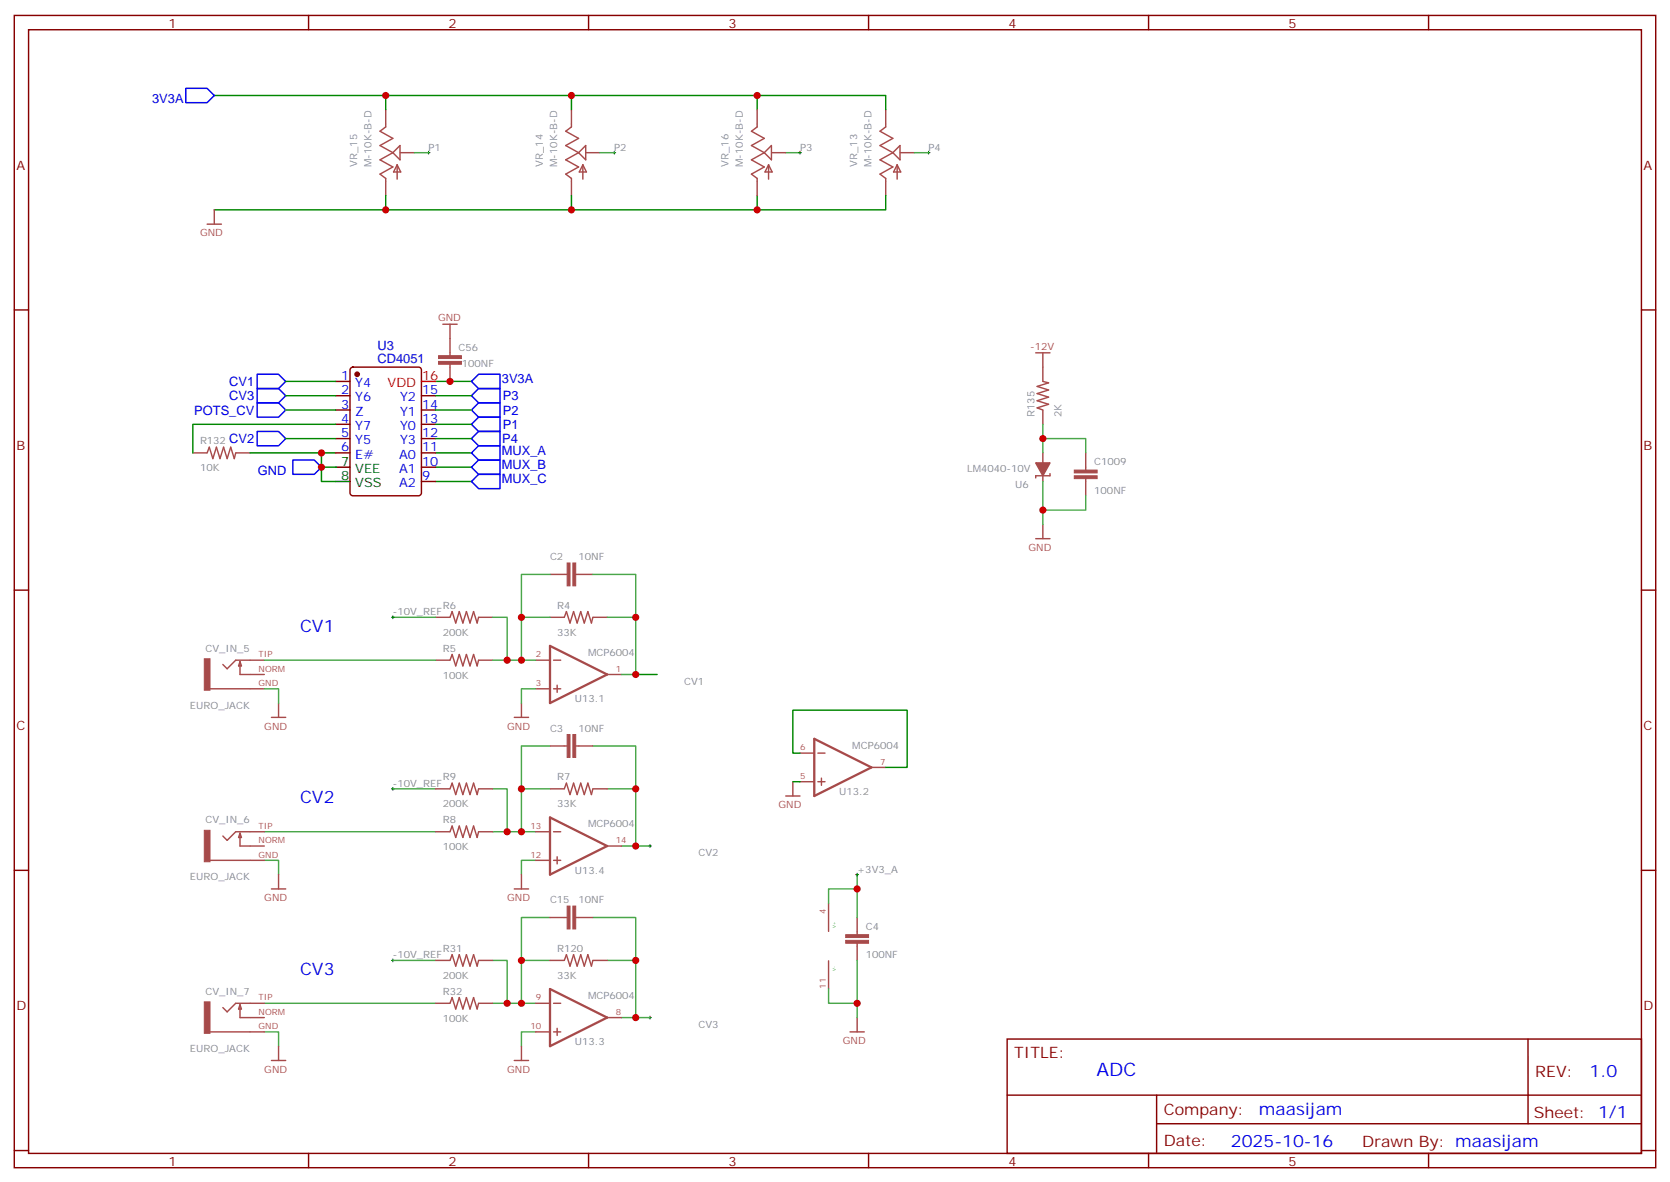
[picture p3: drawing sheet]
<svg xmlns="http://www.w3.org/2000/svg" width="412mm" height="292mm" viewBox="0 0 412 292" stroke-linecap="round" stroke-linejoin="round" font-family="sans-serif">
<g fill="none" stroke="#870000" stroke-width=".35">
<path d="M3.5 3.8h405.4v284.3h-405.4zM7.1 7.3h398.2v277.3h-398.2zM76.2 3.8v3.5M145.3 3.8v3.5M214.5 3.8v3.5M283.6 3.8v3.5M352.8 3.8v3.5M3.5 76.5h3.6M405.3 76.5h3.6M82.9 94.1h3.5M82.9 97.6h3.5M86.7 90.8l.4-.2h16.3a.71 .71 0 0 1 .7 .7v30.3a.76 .76 0 0 1-.7 .7h-16.3a.76 .76 0 0 1-.7-.7v-30.3z"/>
<path d="M104.1 97.6h3.5M82.9 101.2h3.5M82.9 104.7h3.5M82.9 108.2h3.5M82.9 111.8h3.5M104.1 101.2h3.5M104.1 104.7h3.5M104.1 108.2h3.5M104.1 111.8h3.5M104.1 118.8h3.5M104.1 115.3h3.5M3.5 145.6h3.6"/>
<path d="M405.3 145.6h3.6M3.5 214.8h3.6M405.3 214.8h3.6M248.7 256.4h156.6v28.2h-156.6zM377.3 256.4v20.9M248.7 270.2h156.5M285.6 277.3h119.6M285.6 270.2v14.2M3.5 283.9h3.6M76.2 284.6v3.5M145.3 284.6v3.5M214.5 284.6v3.5"/>
<path d="M283.6 284.6v3.5M352.8 284.6v3.5M405.3 283.9h3.6"/>
</g>
<g fill="none" stroke="#008700" stroke-width=".35">
<path d="M52.9 23.6h42.3v3.5M95.2 23.6h45.9v3.5M141.1 23.6h45.9v3.5M187 23.6h31.7v3.5M95.2 48.3v3.5h-42.3M141.1 48.3v3.5h-45.9M187 48.3v3.5h-45.9M218.7 48.3v3.5h-31.7M70.6 94.1h12.3M70.6 97.6h12.3M107.6 94.1h8.8M107.6 97.6h8.8"/>
<path d="M61.7 111.8h17.7M70.6 101.2h12.3M70.6 108.2h12.3M79.4 115.3v3.5h3.5M82.9 111.8h-3.5v3.5h3.5M82.9 104.7h-35.3v7.1M107.6 118.8h8.8M107.6 115.3h8.8M107.6 111.8h8.8M107.6 101.2h8.8M107.6 108.2h8.8M107.6 104.7h8.8"/>
<path d="M157 166.4h5.3M195.8 192.9h1.8M197.6 185.8h-1.8v-10.5h28.2v14.1h-5.3"/>
</g>
<g fill="none" stroke="#4aa64a" stroke-width=".35">
<path d="M102.3 37.7h3.5M148.2 37.7h3.5M194 37.7h3.6M225.8 37.7h3.5M257.5 118.8v10.6M257.5 108.2h10.6v3.6M257.5 104.7v7.1M268.1 122.3v3.6h-10.6M97 152.3h10.6M121.7 152.3h3.5v10.6h-3.5M135.8 152.3h-7v10.6M135.8 141.7h-7v10.6"/>
<path d="M146.4 141.7h10.6v10.6M149.9 152.3h7.1v14.1h-3.5M65.3 170h3.5v3.5M65.3 162.9h42.3M125.2 162.9h7.1M132.3 170h-3.5v3.5M97 194.7h10.6M121.7 194.7h3.5v10.5h-3.5M135.8 184.1h-7v10.6M135.8 194.7h-7v10.5M146.4 184.1h10.6v10.6M149.9 194.7h7.1v14.1h-3.5"/>
<path d="M65.3 212.3h3.5v3.5M65.3 205.2h42.3M125.2 205.2h7.1M132.3 212.3h-3.5v3.5M157 208.8h3.5M211.7 215.8v3.6M97 237h10.6M121.7 237h3.5v10.6h-3.5M135.8 226.4h-7v10.6M135.8 237h-7v10.6M146.4 226.4h10.6v10.6M149.9 237h7.1v14.1h-3.5"/>
<path d="M204.6 222.9v-3.5h7.1v7M211.7 237v14.1M65.3 254.6h3.5v3.6M65.3 247.6h42.3M125.2 247.6h7.1M132.3 254.6h-3.5v3.6M157 251.1h3.5M204.6 244.1v3.5h7.1"/>
</g>
<g fill="none" stroke="#000" stroke-width=".25">
<path d="M105.5 37.7h.7M105.8 37.3v.7M151.3 37.7h.7M151.7 37.3v.7M197.2 37.7h.7M197.6 37.3v.7M229 37.7h.7M229.3 37.3v.7M96.7 152.3h.7M97 152v.7M156.6 166.4h.7M157 166.1v.7"/>
<path d="M96.7 194.7h.7M97 194.3v.7M160.2 208.8h.7M160.5 208.4v.7M211.3 215.8h.7M211.7 215.5v.7M96.7 237h.7M97 236.6v.7M160.2 251.1h.7M160.5 250.8v.7"/>
</g>
<g fill="none" stroke="#a64a4a" stroke-width=".35">
<path d="M95.2 27.1v4.2l-1.4 1.1 3.2 1.7-3.2 1.8 3.2 1.8M97 37.7l-3.2 1.7 3.2 1.8-3.2 1.8 1.4 1v4.3M98.8 35.9v3.5l-1.8-1.7zM98.8 37.7h3.5M141.1 27.1v4.2l-1.4 1.1 3.2 1.7-3.2 1.8 3.2 1.8M142.9 37.7l-3.2 1.7 3.2 1.8-3.2 1.8 1.4 1v4.3M144.6 35.9v3.5l-1.7-1.7zM144.7 37.7h3.5M187 27.1v4.2l-1.4 1.1 3.1 1.7-3.1 1.8 3.1 1.8M188.7 37.7l-3.1 1.7 3.1 1.8-3.1 1.8 1.4 1v4.3M190.5 35.9v3.5l-1.8-1.7zM190.6 37.7h3.4"/>
<path d="M218.7 27.1v4.2l-1.4 1.1 3.2 1.7-3.2 1.8 3.2 1.8M220.5 37.7l-3.2 1.7 3.2 1.8-3.2 1.8 1.4 1v4.3M222.2 35.9v3.5l-1.7-1.7zM222.3 37.7h3.5M51.2 55.3h3.5M52.9 51.8v3.5M98.1 40.7l.9 1.7h-1.8zM98.1 40.7v3.5M143.9 40.7l.9 1.7h-1.7zM143.9 40.7v3.5M189.8 40.7v3.5M189.8 40.7l.9 1.7h-1.8z"/>
<path d="M221.5 40.7l.9 1.7h-1.7zM221.5 40.7v3.5M109.4 80h3.5M111.1 80v7.8M111.1 89.9v4.2M255.8 87.1h3.5M257.5 87.1v7M257.5 94.1l1.4 .4-2.8 .9 2.8 .8-2.8 .9 2.8 .9-2.8 .9 2.8 .9-2.8 .8 1.4 .6M47.6 111.8h3.5M51.2 111.8l.5-1.5 .9 2.9 .8-2.9 .9 2.9 .9-2.9 .9 2.9 .9-2.9 .9 2.9 .3-1.4M58.3 111.8h3.4M257.5 101.2v3.5"/>
<path d="M257.5 111.8v3.4M257.5 115.3v3.5M259.3 116.9v.5h-3.5v.5M268.1 111.8v4.2M268.1 118.1v4.2M255.8 132.9h3.5M257.5 129.4v3.5M107.6 152.3h3.5M111.1 152.3l.6-1.4 .8 2.8 .9-2.8 .9 2.8 .9-2.8 .9 2.8 .8-2.8 .9 2.8 .4-1.4M118.2 152.3h3.5M135.8 152.3h3.5M135.8 141.7h4.3"/>
<path d="M139.3 152.3l.6-1.4 .9 2.8 .8-2.8 .9 2.8 .9-2.8 .9 2.8 .9-2.8 .8 2.8 .4-1.4M142.2 141.7h4.2M146.5 152.3h3.4M51.9 170h13.4M59.3 163.3v3.1h6M59.3 163.3l.3 1h-.7zM65.3 162.9h-7.1l-2.1 2.1-1.1-1M67 177h3.6M68.8 173.5v3.5M107.6 162.9h3.5M111.1 162.9l.6-1.4 .8 2.8 .9-2.8 .9 2.8 .9-2.8 .9 2.8 .8-2.8 .9 2.8 .4-1.4M118.2 162.9h3.5"/>
<path d="M127 177h3.5M128.8 173.5v3.5M132.3 162.9h3.5M132.3 170h3.5M136.7 162.9h1.8M136.7 170h1.8M137.6 169.1v1.8M150 166.4h3.5M107.6 194.7h3.5M111.1 194.7l.6-1.4 .8 2.8 .9-2.8 .9 2.8 .9-2.8 .9 2.8 .8-2.8 .9 2.8 .4-1.4M118.2 194.7h3.5M135.8 184.1h4.3"/>
<path d="M135.8 194.7h3.5M139.3 194.7l.6-1.4 .9 2.8 .8-2.8 .9 2.8 .9-2.8 .9 2.8 .9-2.8 .8 2.8 .4-1.4M142.2 184.1h4.2M146.5 194.7h3.4M194 196.4h3.6M195.8 192.9v3.5M197.6 192.9h3.4M197.6 185.8h3.4M202 192.9h1.7M202 185.8h1.7M202.8 192v1.8M215.3 189.4h3.4"/>
<path d="M51.9 212.3h13.4M59.3 205.6v3.2h6M59.3 205.6l.3 1.1h-.7zM65.3 205.2h-7.1l-2.1 2.2-1.1-1.1M67 219.4h3.6M68.8 215.8v3.6M107.6 205.2h3.5M111.1 205.2l.6-1.4 .8 2.9 .9-2.9 .9 2.9 .9-2.9 .9 2.9 .8-2.9 .9 2.9 .4-1.5M118.2 205.2h3.5M127 219.4h3.5M128.8 215.8v3.6M132.3 212.3h3.5"/>
<path d="M132.3 205.2h3.5M136.7 212.3h1.8M136.7 205.2h1.8M137.6 211.4v1.8M150 208.8h3.5M107.6 237h3.5M111.1 237l.6-1.4 .8 2.8 .9-2.8 .9 2.8 .9-2.8 .9 2.8 .8-2.8 .9 2.8 .4-1.4M118.2 237h3.5M135.8 226.4h4.3M135.8 237h3.5M139.3 237l.6-1.4 .9 2.8 .8-2.8 .9 2.8 .9-2.8 .9 2.8 .9-2.8 .8 2.8 .4-1.4M142.2 226.4h4.2"/>
<path d="M146.5 237h3.4M204.6 222.9v6.9M204.6 237.1v7M211.7 226.4v4.2M211.7 232.8v4.2M51.9 254.6h13.4M59.3 247.9v3.2h6M59.3 247.9l.3 1.1h-.7zM65.3 247.6h-7.1l-2.1 2.1-1.1-1.1M68.8 258.2v3.5M107.6 247.6h3.5M111.1 247.6l.6-1.4 .8 2.8 .9-2.8 .9 2.8 .9-2.8 .9 2.8 .8-2.8 .9 2.8 .4-1.4"/>
<path d="M118.2 247.6h3.5M128.8 258.2v3.5M132.3 254.6h3.5M132.3 247.6h3.5M136.7 254.6h1.8M136.7 247.6h1.8M137.6 253.8v1.7M150 251.1h3.5M209.9 254.6h3.5M211.7 251.1v3.5M67 261.7h3.6M127 261.7h3.5"/>
</g>
<g fill="none" stroke="#00f" stroke-width=".35">
<path d="M45.9 21.8h5.3l1.7 1.8-1.7 1.7h-5.3zM63.5 99.4h5.3l1.8 1.8-1.8 1.7h-5.3zM63.5 92.4h5.3l1.8 1.7-1.8 1.8h-5.3zM63.5 95.9h5.3l1.8 1.7-1.8 1.8h-5.3zM116.4 94.1l1.8-1.7h5.3v3.5h-5.3zM116.4 97.6l1.8-1.7h5.3v3.5h-5.3zM63.5 106.5h5.3l1.8 1.7-1.8 1.8h-5.3zM72.3 113.5h5.3l1.8 1.8-1.8 1.8h-5.3zM116.4 118.8l1.8-1.7h5.3v3.5h-5.3zM116.4 115.3l1.8-1.8h5.3v3.6h-5.3zM116.4 111.8l1.8-1.8h5.3v3.5h-5.3zM116.4 108.2l1.8-1.7h5.3v3.5h-5.3z"/>
<path d="M116.4 104.7l1.8-1.8h5.3v3.6h-5.3zM116.4 101.2l1.8-1.8h5.3v3.5h-5.3z"/>
</g>
<circle cx="88.2" cy="92.4" r=".53" fill="#870000" stroke="#870000" stroke-width=".35"/>
<path d="M82.9 115.3h3.5M82.9 118.8h3.5" fill="none" stroke="#000" stroke-width=".35"/>
<path d="M104.1 94.1h3.5" fill="none" stroke="#f00" stroke-width=".35"/>
<g fill="#a64a4a" stroke="#a64a4a" stroke-width=".25">
<path d="M108.3 89.2h5.6v.7h-5.6z"/>
<path d="M108.3 87.8h5.6v.7h-5.6z"/>
<path d="M50.4 162.6h1.5v7.7h-1.5z"/>
<path d="M141.5 138.9h.7v5.7h-.7z"/>
<path d="M140.1 138.9h.7v5.7h-.7z"/>
<path d="M141.5 181.3h.7v5.6h-.7z"/>
<path d="M140.1 181.3h.7v5.6h-.7z"/>
<path d="M50.4 204.9h1.5v7.8h-1.5z"/>
<path d="M141.5 223.6h.7v5.6h-.7z"/>
<path d="M140.1 223.6h.7v5.6h-.7z"/>
<path d="M50.4 247.2h1.5v7.8h-1.5z"/>
<path d="M208.8 232.1h5.7v.7h-5.7z"/>
<path d="M208.8 230.6h5.7v.8h-5.7z"/>
<path d="M265.3 117.4h5.6v.7h-5.6z"/>
<path d="M265.3 116h5.6v.7h-5.6z"/>
</g>
<path d="M135.8 159.4l14.1 7-14.1 7.1zM201.1 182.3l14.1 7.1-14.1 7zM135.8 201.7l14.1 7.1-14.1 7zM135.8 244.1l14.1 7-14.1 7.1z" fill="none" stroke="#a64a4a" stroke-width=".56"/>
<path d="M255.8 114.2h3.5l-1.8 3.2z" fill="#a64a4a" stroke="#a64a4a" stroke-width=".35"/>
<g fill="#c00">
<circle cx="141.1" cy="51.8" r=".88"/>
<circle cx="141.1" cy="23.6" r=".88"/>
<circle cx="95.3" cy="23.6" r=".88"/>
<circle cx="95.3" cy="51.8" r=".88"/>
<circle cx="79.4" cy="115.3" r=".88"/>
<circle cx="79.4" cy="111.8" r=".88"/>
<circle cx="111.1" cy="94.1" r=".88"/>
<circle cx="187" cy="23.6" r=".88"/>
<circle cx="187" cy="51.8" r=".88"/>
<circle cx="157" cy="166.4" r=".88"/>
<circle cx="125.2" cy="162.9" r=".88"/>
<circle cx="128.8" cy="162.9" r=".88"/>
<circle cx="128.8" cy="152.3" r=".88"/>
<circle cx="157" cy="152.3" r=".88"/>
<circle cx="157" cy="208.8" r=".88"/>
<circle cx="157" cy="194.7" r=".88"/>
<circle cx="128.8" cy="194.7" r=".88"/>
<circle cx="128.8" cy="205.2" r=".88"/>
<circle cx="125.2" cy="205.2" r=".88"/>
<circle cx="157" cy="251.1" r=".88"/>
<circle cx="157" cy="237" r=".88"/>
<circle cx="128.8" cy="237" r=".88"/>
<circle cx="128.8" cy="247.6" r=".88"/>
<circle cx="125.2" cy="247.6" r=".88"/>
<circle cx="211.7" cy="247.6" r=".88"/>
<circle cx="211.7" cy="219.4" r=".88"/>
<circle cx="257.5" cy="125.9" r=".88"/>
<circle cx="257.5" cy="108.2" r=".88"/>
</g>
<text font-size="4.6" fill="#00f" x="270.8" y="265.4">ADC</text>
<g font-size="4.2" fill="#00f">
<text x="74.1" y="155.9">CV1</text>
<text x="74.1" y="198.2">CV2</text>
<text x="74.1" y="240.5">CV3</text>
<text x="392.5" y="265.7">1.0</text>
<text x="310.9" y="275.2">maasijam</text>
<text x="304" y="283">2025-10-16</text>
</g>
<g font-size="3.9" fill="#800">
<text x="250.5" y="261">TITLE:</text>
<text x="379.1" y="265.7">REV:</text>
<text x="287.4" y="275.2">Company:</text>
<text x="378.7" y="275.8">Sheet: 1/1</text>
<text x="287.4" y="282.9">Date:</text>
<text x="336.4" y="282.9">Drawn By: maasijam</text>
</g>
<g font-size="3.2" fill="#800">
<text x="41.6" y="6.8">1</text>
<text x="110.8" y="6.8">2</text>
<text x="179.9" y="6.8">3</text>
<text x="249.1" y="6.8">4</text>
<text x="318.2" y="6.8">5</text>
<text x="4.1" y="41.9">A</text>
<text x="405.9" y="41.9">A</text>
<text x="4.1" y="111.1">B</text>
<text x="405.9" y="111.1">B</text>
<text x="4.1" y="180.2">C</text>
<text x="405.9" y="180.2">C</text>
<text x="4.1" y="249.3">D</text>
<text x="405.9" y="249.3">D</text>
<text x="41.6" y="287.6">1</text>
<text x="110.8" y="287.6">2</text>
<text x="179.9" y="287.6">3</text>
<text x="249.1" y="287.6">4</text>
<text x="318.2" y="287.6">5</text>
</g>
<g font-size="3.2" fill="#00f">
<text x="37.6" y="25.3">3V3A</text>
<text x="56.6" y="95.2">CV1</text>
<text x="84.2" y="93.8">1</text>
<text x="87.7" y="95.5">Y4</text>
<text x="123.9" y="94.6">3V3A</text>
<text x="56.6" y="98.8">CV3</text>
<text x="84.2" y="97.3">2</text>
<text x="84.2" y="100.8">3</text>
<text x="87.7" y="99.1">Y6</text>
<text x="98.8" y="99.1">Y2</text>
<text x="104.2" y="100.8">14</text>
<text x="104.2" y="97.3">15</text>
<text x="124.2" y="98.8">P3</text>
<text x="48" y="102.3">POTS_CV</text>
<text x="84.2" y="104.4">4</text>
<text x="84.2" y="107.9">5</text>
<text x="87.7" y="102.6">Z</text>
<text x="87.7" y="106.1">Y7</text>
<text x="98.8" y="106.1">Y0</text>
<text x="98.8" y="102.6">Y1</text>
<text x="104.2" y="107.9">12</text>
<text x="104.2" y="104.4">13</text>
<text x="124.2" y="105.8">P1</text>
<text x="124.2" y="102.3">P2</text>
<text x="56.6" y="109.3">CV2</text>
<text x="84.2" y="111.4">6</text>
<text x="87.7" y="109.6">Y5</text>
<text x="87.7" y="113.2">E#</text>
<text x="98.6" y="113.2">A0</text>
<text x="98.8" y="109.6">Y3</text>
<text x="104.2" y="111.4">11</text>
<text x="123.9" y="112.2">MUX_A</text>
<text x="124" y="109.4">P4</text>
<text x="63.7" y="117.1">GND</text>
<text x="98.6" y="116.7">A1</text>
<text x="104.2" y="118.5">9</text>
<text x="104.2" y="114.9">10</text>
<text x="123.9" y="119.3">MUX_C</text>
<text x="123.9" y="115.8">MUX_B</text>
<text x="98.6" y="120.2">A2</text>
</g>
<g font-size="3.2" fill="#000080">
<text x="93.2" y="89.5">CD4051</text>
<text x="93.2" y="86.4">U3</text>
</g>
<g font-size="3.2" fill="#f00">
<text x="95.7" y="95.5">VDD</text>
<text x="104.2" y="93.8">16</text>
</g>
<g font-size="3.2">
<text x="84.2" y="114.9">7</text>
<text x="84.2" y="118.5">8</text>
<text x="87.7" y="116.7">VEE</text>
<text x="87.7" y="120.2">VSS</text>
</g>
<g font-size="2.5" fill="#838383">
<text x="88.2" y="41.2" transform="rotate(-90 88.2 41.2)">VR_15</text>
<text x="91.7" y="41.2" transform="rotate(-90 91.7 41.2)">M-10K-B-D</text>
<text x="105.8" y="37.2">P1</text>
<text x="134.1" y="41.2" transform="rotate(-90 134.1 41.2)">VR_14</text>
<text x="137.6" y="41.2" transform="rotate(-90 137.6 41.2)">M-10K-B-D</text>
<text x="151.7" y="37.2">P2</text>
<text x="179.9" y="41.2" transform="rotate(-90 179.9 41.2)">VR_16</text>
<text x="183.4" y="41.2" transform="rotate(-90 183.4 41.2)">M-10K-B-D</text>
<text x="197.6" y="37.2">P3</text>
<text x="211.7" y="41.2" transform="rotate(-90 211.7 41.2)">VR_13</text>
<text x="215.2" y="41.2" transform="rotate(-90 215.2 41.2)">M-10K-B-D</text>
<text x="229.3" y="37.2">P4</text>
<text x="113.2" y="86.5">C56</text>
<text x="114.1" y="90.5">100NF</text>
<text x="255.4" y="102.9" transform="rotate(-90 255.4 102.9)">R135</text>
<text x="262.1" y="102.9" transform="rotate(-90 262.1 102.9)">2K</text>
<text x="49.4" y="109.7">R132</text>
<text x="49.4" y="116.3">10K</text>
<text x="238.8" y="116.5">LM4040-10V</text>
<text x="270.2" y="114.8">C1009</text>
<text x="250.7" y="120.4">U6</text>
<text x="270.2" y="121.8">100NF</text>
<text x="135.8" y="138.2">C2</text>
<text x="142.9" y="138.2">10NF</text>
<text x="97" y="151.8">-10V_REF</text>
<text x="109.4" y="150.2">R6</text>
<text x="137.6" y="150.2">R4</text>
<text x="50.7" y="160.8">CV_IN_5</text>
<text x="109.4" y="156.9">200K</text>
<text x="109.4" y="160.8">R5</text>
<text x="137.6" y="156.9">33K</text>
<text x="145.2" y="161.9">MCP6004</text>
<text x="109.4" y="167.5">100K</text>
<text x="142" y="173.3">U13.1</text>
<text x="168.9" y="168.9">CV1</text>
<text x="46.9" y="174.9">EURO_JACK</text>
<text x="135.8" y="180.6">C3</text>
<text x="142.9" y="180.6">10NF</text>
<text x="210.5" y="184.8">MCP6004</text>
<text x="97" y="194.2">-10V_REF</text>
<text x="109.4" y="192.6">R9</text>
<text x="137.6" y="192.6">R7</text>
<text x="207.2" y="196.3">U13.2</text>
<text x="50.7" y="203.1">CV_IN_6</text>
<text x="109.4" y="203.2">R8</text>
<text x="109.4" y="199.2">200K</text>
<text x="137.6" y="199.2">33K</text>
<text x="109.4" y="209.8">100K</text>
<text x="145.2" y="204.2">MCP6004</text>
<text x="142" y="215.7">U13.4</text>
<text x="172.5" y="211.3">CV2</text>
<text x="211.7" y="215.3">+3V3_A</text>
<text x="46.9" y="217.2">EURO_JACK</text>
<text x="135.8" y="222.9">C15</text>
<text x="142.9" y="222.9">10NF</text>
<text x="213.8" y="229.4">C4</text>
<text x="97" y="236.5">-10V_REF</text>
<text x="109.4" y="234.9">R31</text>
<text x="137.6" y="234.9">R120</text>
<text x="213.8" y="236.5">100NF</text>
<text x="50.7" y="245.5">CV_IN_7</text>
<text x="109.4" y="245.5">R32</text>
<text x="109.4" y="241.6">200K</text>
<text x="137.6" y="241.6">33K</text>
<text x="145.2" y="246.5">MCP6004</text>
<text x="109.4" y="252.2">100K</text>
<text x="142" y="258">U13.3</text>
<text x="172.5" y="253.6">CV3</text>
<text x="46.9" y="259.6">EURO_JACK</text>
</g>
<g font-size="2.5" fill="#a54b4b">
<text x="49.4" y="58.3">GND</text>
<text x="108.2" y="79.3">GND</text>
<text x="254.4" y="86.4">-12V</text>
<text x="254" y="136">GND</text>
<text x="65.3" y="180.1">GND</text>
<text x="125.2" y="180.1">GND</text>
<text x="192.3" y="199.5">GND</text>
<text x="65.3" y="222.4">GND</text>
<text x="125.2" y="222.4">GND</text>
<text x="208.1" y="257.7">GND</text>
<text x="65.3" y="264.7">GND</text>
<text x="125.2" y="264.7">GND</text>
</g>
<g font-size="2.1" fill="#a54b4b">
<text x="63.9" y="162.2">TIP</text>
<text x="63.9" y="165.7">NORM</text>
<text x="132.3" y="162.2">2</text>
<text x="152.1" y="165.7">1</text>
<text x="63.9" y="169.3">GND</text>
<text x="132.3" y="169.3">3</text>
<text x="197.6" y="185.1">6</text>
<text x="217.3" y="188.7">7</text>
<text x="197.6" y="192.2">5</text>
<text x="63.9" y="204.6">TIP</text>
<text x="63.9" y="208.1">NORM</text>
<text x="131" y="204.6">13</text>
<text x="152.1" y="208.1">14</text>
<text x="63.9" y="211.6">GND</text>
<text x="131" y="211.6">12</text>
<text x="203.9" y="225.7" transform="rotate(-90 203.9 225.7)">4</text>
<text x="203.9" y="244" transform="rotate(-90 203.9 244)">11</text>
<text x="63.9" y="246.9">TIP</text>
<text x="63.9" y="250.4">NORM</text>
<text x="132.3" y="246.9">9</text>
<text x="152.1" y="250.4">8</text>
<text x="63.9" y="253.9">GND</text>
<text x="131" y="253.9">10</text>
</g>
<g font-size="1.1" fill="#4ba54b">
<text x="206.4" y="229.1" transform="rotate(-90 206.4 229.1)">V+</text>
<text x="206.4" y="239.6" transform="rotate(-90 206.4 239.6)">V-</text>
</g>
</svg>
